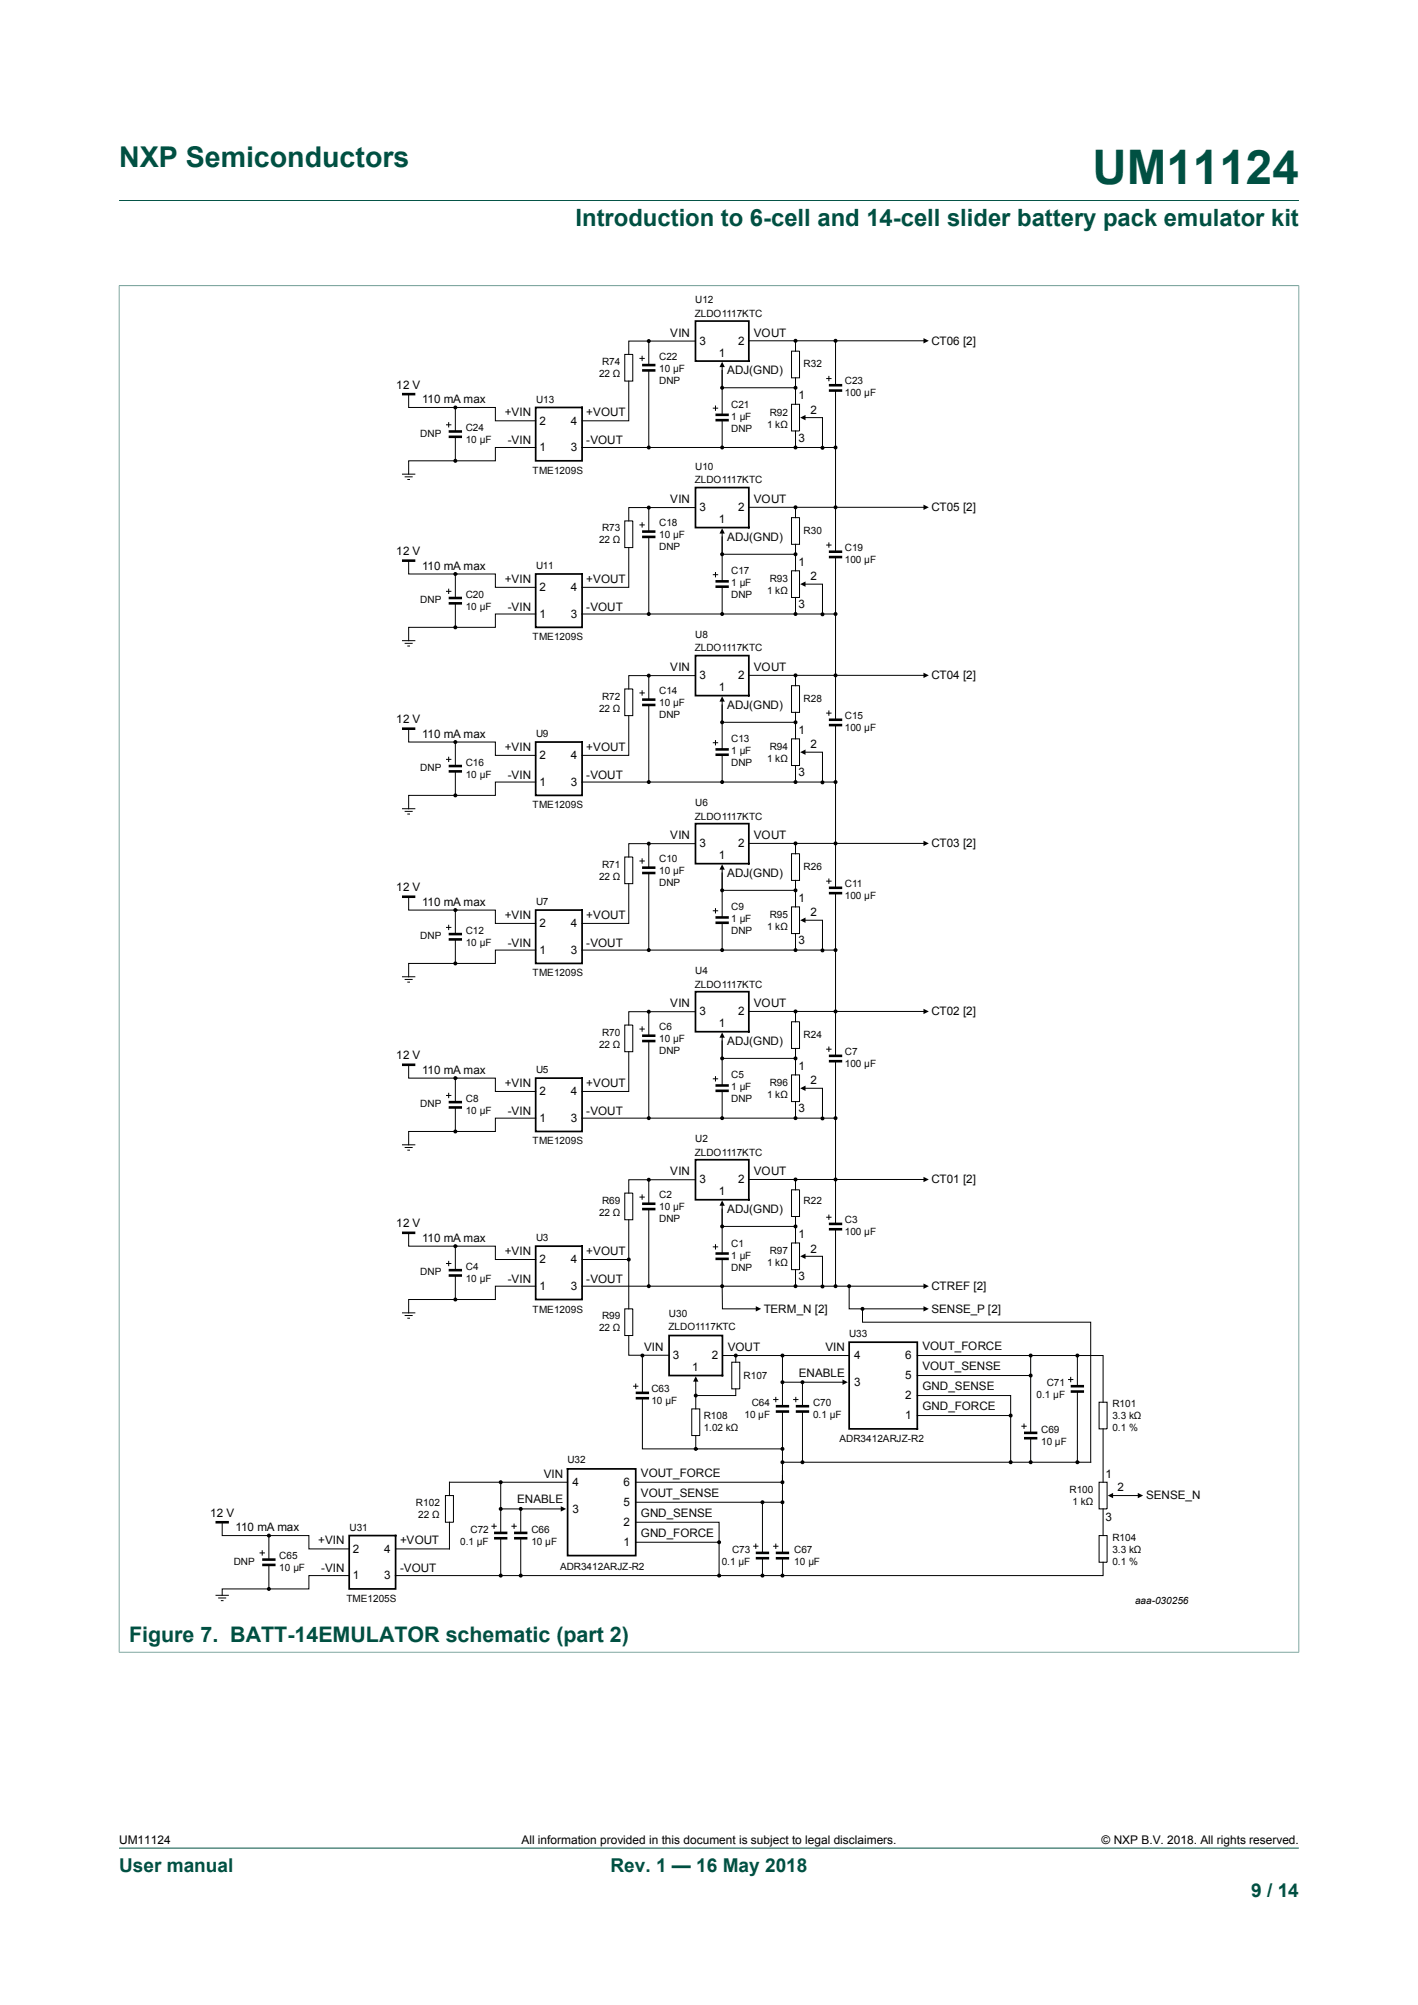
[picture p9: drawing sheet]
<svg xmlns="http://www.w3.org/2000/svg" width="210mm" height="297mm" viewBox="0 0 210 297" stroke-linecap="round" stroke-linejoin="round" font-family="sans-serif">
<path d="M17.6 29.7h174.8M17.6 42.3h174.8M17.6 42.3v202.5M192.4 42.3v202.5M17.6 244.7h174.8M17.6 273.8h174.8" fill="none" stroke="#005042" stroke-width=".15"/>
<g fill="#000">
<path d="M106.9 53.6l.4 .8h-.7zM136.8 50.1l.8 .4-.8 .4zM106.9 78.2l.4 .8h-.7zM118.5 61.9l.8-.4v.8zM136.8 74.8l.8 .3-.8 .4zM118.5 86.5l.8-.4v.8zM106.9 103.1l.4 .8h-.7zM118.5 111.4l.8-.4v.8zM136.8 99.6l.8 .4-.8 .4zM106.9 128l.4 .8h-.7zM118.5 136.3l.8-.4v.8zM136.8 124.5l.8 .4-.8 .4z"/>
<path d="M106.9 152.9l.4 .8h-.7zM136.8 149.4l.8 .4-.8 .4zM106.9 177.8l.4 .8h-.7zM118.5 161.2l.8-.4v.8zM136.8 174.3l.8 .4-.8 .4zM111.9 193.5l.8 .4-.8 .4zM118.5 186.1l.8-.4v.8zM136.8 190.1l.8 .4-.8 .4zM136.8 193.5l.8 .4-.8 .4zM103 203.9l.4 .8h-.8zM124.8 204.4l.8 .3-.8 .4zM83 223.1l.8 .4-.8 .4z"/>
<path d="M164.1 221.5l.7-.4v.8zM168.5 221.1l.8 .4-.8 .4z"/>
<circle cx="96.1" cy="50.5" r=".2"/>
<circle cx="106.9" cy="57.4" r=".2"/>
<circle cx="117.8" cy="57.4" r=".2"/>
<circle cx="117.8" cy="50.5" r=".2"/>
<circle cx="123.7" cy="50.5" r=".2"/>
<circle cx="67.4" cy="68.3" r=".2"/>
<circle cx="67.4" cy="60.4" r=".2"/>
<circle cx="96.1" cy="66.3" r=".2"/>
<circle cx="96.1" cy="75.2" r=".2"/>
<circle cx="106.9" cy="66.3" r=".2"/>
<circle cx="117.8" cy="66.3" r=".2"/>
<circle cx="117.8" cy="75.1" r=".2"/>
<circle cx="121.8" cy="66.3" r=".2"/>
<circle cx="123.7" cy="66.3" r=".2"/>
<circle cx="123.7" cy="75.1" r=".2"/>
<circle cx="67.4" cy="92.9" r=".2"/>
<circle cx="67.4" cy="85" r=".2"/>
<circle cx="96.1" cy="91" r=".2"/>
<circle cx="106.9" cy="82.1" r=".2"/>
<circle cx="106.9" cy="91" r=".2"/>
<circle cx="117.8" cy="91" r=".2"/>
<circle cx="117.8" cy="82.1" r=".2"/>
<circle cx="121.8" cy="91" r=".2"/>
<circle cx="123.7" cy="91" r=".2"/>
<circle cx="67.4" cy="117.8" r=".2"/>
<circle cx="67.4" cy="109.9" r=".2"/>
<circle cx="96.1" cy="115.8" r=".2"/>
<circle cx="96.1" cy="100.1" r=".2"/>
<circle cx="106.9" cy="107" r=".2"/>
<circle cx="106.9" cy="115.8" r=".2"/>
<circle cx="117.8" cy="107" r=".2"/>
<circle cx="117.8" cy="100" r=".2"/>
<circle cx="117.8" cy="115.8" r=".2"/>
<circle cx="121.8" cy="115.9" r=".2"/>
<circle cx="123.7" cy="100" r=".2"/>
<circle cx="123.7" cy="115.8" r=".2"/>
<circle cx="67.4" cy="134.8" r=".2"/>
<circle cx="96.1" cy="125" r=".2"/>
<circle cx="106.9" cy="131.9" r=".2"/>
<circle cx="117.8" cy="131.9" r=".2"/>
<circle cx="117.8" cy="124.9" r=".2"/>
<circle cx="123.7" cy="124.9" r=".2"/>
<circle cx="67.4" cy="159.7" r=".2"/>
<circle cx="67.4" cy="142.7" r=".2"/>
<circle cx="96.1" cy="140.7" r=".2"/>
<circle cx="96.1" cy="149.9" r=".2"/>
<circle cx="106.9" cy="156.8" r=".2"/>
<circle cx="106.9" cy="140.7" r=".2"/>
<circle cx="117.8" cy="156.8" r=".2"/>
<circle cx="117.8" cy="140.7" r=".2"/>
<circle cx="117.8" cy="149.8" r=".2"/>
<circle cx="121.8" cy="140.8" r=".2"/>
<circle cx="123.7" cy="140.7" r=".2"/>
<circle cx="123.7" cy="149.8" r=".2"/>
<circle cx="67.4" cy="167.6" r=".2"/>
<circle cx="96.1" cy="165.6" r=".2"/>
<circle cx="96.1" cy="174.8" r=".2"/>
<circle cx="106.9" cy="165.6" r=".2"/>
<circle cx="117.8" cy="165.6" r=".2"/>
<circle cx="117.8" cy="174.7" r=".2"/>
<circle cx="121.8" cy="165.7" r=".2"/>
<circle cx="123.7" cy="174.7" r=".2"/>
<circle cx="123.7" cy="165.6" r=".2"/>
<circle cx="67.4" cy="192.5" r=".2"/>
<circle cx="67.4" cy="184.6" r=".2"/>
<circle cx="93.1" cy="186.6" r=".2"/>
<circle cx="96.1" cy="190.5" r=".2"/>
<circle cx="106.9" cy="181.7" r=".2"/>
<circle cx="106.9" cy="190.5" r=".2"/>
<circle cx="117.8" cy="181.7" r=".2"/>
<circle cx="117.8" cy="190.5" r=".2"/>
<circle cx="121.8" cy="190.6" r=".2"/>
<circle cx="123.7" cy="190.5" r=".2"/>
<circle cx="125.8" cy="190.5" r=".2"/>
<circle cx="127.7" cy="193.9" r=".2"/>
<circle cx="74.2" cy="219.6" r=".2"/>
<circle cx="95.1" cy="200.8" r=".2"/>
<circle cx="103" cy="214.6" r=".2"/>
<circle cx="103" cy="206.7" r=".2"/>
<circle cx="109" cy="200.8" r=".2"/>
<circle cx="115.9" cy="219.6" r=".2"/>
<circle cx="115.9" cy="214.6" r=".2"/>
<circle cx="115.9" cy="204.7" r=".2"/>
<circle cx="115.9" cy="200.8" r=".2"/>
<circle cx="115.9" cy="216.6" r=".2"/>
<circle cx="118.8" cy="204.7" r=".2"/>
<circle cx="118.8" cy="216.6" r=".2"/>
<circle cx="149.7" cy="209.7" r=".2"/>
<circle cx="149.7" cy="216.6" r=".2"/>
<circle cx="152.6" cy="216.6" r=".2"/>
<circle cx="152.6" cy="203.8" r=".2"/>
<circle cx="152.6" cy="200.8" r=".2"/>
<circle cx="159.6" cy="200.8" r=".2"/>
<circle cx="159.6" cy="216.6" r=".2"/>
<circle cx="39.8" cy="235.4" r=".2"/>
<circle cx="39.8" cy="227.5" r=".2"/>
<circle cx="74.2" cy="233.4" r=".2"/>
<circle cx="74.2" cy="223.5" r=".2"/>
<circle cx="77.1" cy="233.4" r=".2"/>
<circle cx="77.1" cy="223.5" r=".2"/>
<circle cx="106.5" cy="228.5" r=".2"/>
<circle cx="106.5" cy="233.4" r=".2"/>
<circle cx="112.9" cy="233.4" r=".2"/>
<circle cx="112.9" cy="222.5" r=".2"/>
<circle cx="115.9" cy="233.4" r=".2"/>
<circle cx="115.9" cy="222.5" r=".2"/>
</g>
<g fill="none" stroke="#000" stroke-width=".19">
<circle cx="96.1" cy="50.5" r=".2"/>
<circle cx="106.9" cy="57.4" r=".2"/>
<circle cx="117.8" cy="57.4" r=".2"/>
<circle cx="117.8" cy="50.5" r=".2"/>
<circle cx="123.7" cy="50.5" r=".2"/>
<circle cx="67.4" cy="68.3" r=".2"/>
<circle cx="67.4" cy="60.4" r=".2"/>
<circle cx="96.1" cy="66.3" r=".2"/>
<circle cx="96.1" cy="75.2" r=".2"/>
<circle cx="106.9" cy="66.3" r=".2"/>
<circle cx="117.8" cy="66.3" r=".2"/>
<circle cx="117.8" cy="75.1" r=".2"/>
<circle cx="121.8" cy="66.3" r=".2"/>
<circle cx="123.7" cy="66.3" r=".2"/>
<circle cx="123.7" cy="75.1" r=".2"/>
<circle cx="67.4" cy="92.9" r=".2"/>
<circle cx="67.4" cy="85" r=".2"/>
<circle cx="96.1" cy="91" r=".2"/>
<circle cx="106.9" cy="82.1" r=".2"/>
<circle cx="106.9" cy="91" r=".2"/>
<circle cx="117.8" cy="91" r=".2"/>
<circle cx="117.8" cy="82.1" r=".2"/>
<circle cx="121.8" cy="91" r=".2"/>
<circle cx="123.7" cy="91" r=".2"/>
<circle cx="67.4" cy="117.8" r=".2"/>
<circle cx="67.4" cy="109.9" r=".2"/>
<circle cx="96.1" cy="115.8" r=".2"/>
<circle cx="96.1" cy="100.1" r=".2"/>
<circle cx="106.9" cy="107" r=".2"/>
<circle cx="106.9" cy="115.8" r=".2"/>
<circle cx="117.8" cy="107" r=".2"/>
<circle cx="117.8" cy="100" r=".2"/>
<circle cx="117.8" cy="115.8" r=".2"/>
<circle cx="121.8" cy="115.9" r=".2"/>
<circle cx="123.7" cy="100" r=".2"/>
<circle cx="123.7" cy="115.8" r=".2"/>
<circle cx="67.4" cy="134.8" r=".2"/>
<circle cx="96.1" cy="125" r=".2"/>
<circle cx="106.9" cy="131.9" r=".2"/>
<circle cx="117.8" cy="131.9" r=".2"/>
<circle cx="117.8" cy="124.9" r=".2"/>
<circle cx="123.7" cy="124.9" r=".2"/>
<circle cx="67.4" cy="159.7" r=".2"/>
<circle cx="67.4" cy="142.7" r=".2"/>
<circle cx="96.1" cy="140.7" r=".2"/>
<circle cx="96.1" cy="149.9" r=".2"/>
<circle cx="106.9" cy="156.8" r=".2"/>
<circle cx="106.9" cy="140.7" r=".2"/>
<circle cx="117.8" cy="156.8" r=".2"/>
<circle cx="117.8" cy="140.7" r=".2"/>
<circle cx="117.8" cy="149.8" r=".2"/>
<circle cx="121.8" cy="140.8" r=".2"/>
<circle cx="123.7" cy="140.7" r=".2"/>
<circle cx="123.7" cy="149.8" r=".2"/>
<circle cx="67.4" cy="167.6" r=".2"/>
<circle cx="96.1" cy="165.6" r=".2"/>
<circle cx="96.1" cy="174.8" r=".2"/>
<circle cx="106.9" cy="165.6" r=".2"/>
<circle cx="117.8" cy="165.6" r=".2"/>
<circle cx="117.8" cy="174.7" r=".2"/>
<circle cx="121.8" cy="165.7" r=".2"/>
<circle cx="123.7" cy="174.7" r=".2"/>
<circle cx="123.7" cy="165.6" r=".2"/>
<circle cx="67.4" cy="192.5" r=".2"/>
<circle cx="67.4" cy="184.6" r=".2"/>
<circle cx="93.1" cy="186.6" r=".2"/>
<circle cx="96.1" cy="190.5" r=".2"/>
<circle cx="106.9" cy="181.7" r=".2"/>
<circle cx="106.9" cy="190.5" r=".2"/>
<circle cx="117.8" cy="181.7" r=".2"/>
<circle cx="117.8" cy="190.5" r=".2"/>
<circle cx="121.8" cy="190.6" r=".2"/>
<circle cx="123.7" cy="190.5" r=".2"/>
<circle cx="125.8" cy="190.5" r=".2"/>
<circle cx="127.7" cy="193.9" r=".2"/>
<circle cx="74.2" cy="219.6" r=".2"/>
<circle cx="95.1" cy="200.8" r=".2"/>
<circle cx="103" cy="214.6" r=".2"/>
<circle cx="103" cy="206.7" r=".2"/>
<circle cx="109" cy="200.8" r=".2"/>
<circle cx="115.9" cy="219.6" r=".2"/>
<circle cx="115.9" cy="214.6" r=".2"/>
<circle cx="115.9" cy="204.7" r=".2"/>
<circle cx="115.9" cy="200.8" r=".2"/>
<circle cx="115.9" cy="216.6" r=".2"/>
<circle cx="118.8" cy="204.7" r=".2"/>
<circle cx="118.8" cy="216.6" r=".2"/>
<circle cx="149.7" cy="209.7" r=".2"/>
<circle cx="149.7" cy="216.6" r=".2"/>
<circle cx="152.6" cy="216.6" r=".2"/>
<circle cx="152.6" cy="203.8" r=".2"/>
<circle cx="152.6" cy="200.8" r=".2"/>
<circle cx="159.6" cy="200.8" r=".2"/>
<circle cx="159.6" cy="216.6" r=".2"/>
<circle cx="39.8" cy="235.4" r=".2"/>
<circle cx="39.8" cy="227.5" r=".2"/>
<circle cx="74.2" cy="233.4" r=".2"/>
<circle cx="74.2" cy="223.5" r=".2"/>
<circle cx="77.1" cy="233.4" r=".2"/>
<circle cx="77.1" cy="223.5" r=".2"/>
<circle cx="106.5" cy="228.5" r=".2"/>
<circle cx="106.5" cy="233.4" r=".2"/>
<circle cx="112.9" cy="233.4" r=".2"/>
<circle cx="112.9" cy="222.5" r=".2"/>
<circle cx="115.9" cy="233.4" r=".2"/>
<circle cx="115.9" cy="222.5" r=".2"/>
</g>
<g fill="none" stroke="#000" stroke-width=".15">
<path d="M60.5 58.4v2h12.9v1.9h5.9M92.5 52.5h1.2v4h-1.2zM93.1 56.5v5.8h-6.9M94.7 53.1h.8M95.1 52.7v.8M96.1 50.5v3.6M96.1 54.9v11.4M103 50.5h-9.9v2M106.9 57.4h10.9M106.9 54.1v7.3M110.9 50.5h26.1M117.2 52h1.2v4h-1.2z"/>
<path d="M117.2 59.9h1.2v3.9h-1.2zM117.8 50.5v1.5M117.8 56v3.9M122.4 56.1h.7M122.8 55.7v.8M123.7 50.5v6.6M123.7 57.9v23.8M59.5 70.2h2M59.9 70.6h1.2M60.3 71h.4M66.1 62.9h.7M66.4 62.5v.8"/>
<path d="M67.4 60.4v3.5M67.4 64.7v3.6M79.3 66.3h-5.9v2h-12.9v1.9M86.2 66.3h37.5M92.5 77.2h1.2v3.9h-1.2zM94.7 77.8h.8M95.1 77.4v.7M96.1 75.2v3.5M96.1 79.5v11.5M103 75.2h-9.9v2M105.6 60.5h.8M106 60.1v.8"/>
<path d="M106.9 62.2v4.1M106.9 78.7v7.4M110.9 75.1h26.1M117.2 76.7h1.2v3.9h-1.2zM117.8 63.8v2.5M117.8 75.2v1.5M119 61.9h2.8v4.4M59.5 94.9h2M59.9 95.3h1.2M60.3 95.7h.4M60.5 83.1v1.9h12.9v2h5.9M66.1 87.6h.7"/>
<path d="M66.4 87.2v.8M67.4 85v3.6M67.4 89.4v3.5M79.3 91h-5.9v1.9h-12.9v2M86.2 91h37.5M93.1 81.1v5.9h-6.9M105.6 85.1h.8M106 84.7v.8M106.9 86.9v4.1M106.9 82.1h10.9M117.2 84.6h1.2v3.9h-1.2zM117.8 80.6v4"/>
<path d="M117.8 88.5v2.4M119 86.5h2.8v4.5M122.4 80.7h.7M122.8 80.3v.8M123.7 82.5v24.1M59.5 119.8h2M60.5 107.9v2h12.9v2h5.9M66.1 112.5h.7M66.4 112.1v.8M67.4 109.9v3.6M67.4 114.3v3.5M79.3 115.8h-5.9v2h-12.9v2"/>
<path d="M86.2 115.8h37.5M92.5 102.1h1.2v3.9h-1.2zM93.1 106v5.9h-6.9M94.7 102.6h.8M95.1 102.3v.7M96.1 100.1v3.5M96.1 104.4v11.4M103 100.1h-9.9v2M105.6 110h.8M106 109.6v.8M106.9 103.6v7.4M106.9 111.8v4"/>
<path d="M106.9 107h10.9M110.9 100h26.1M117.2 101.6h1.2v3.9h-1.2zM117.2 109.4h1.2v4h-1.2zM117.8 100.1v1.5M117.8 105.5v3.9M117.8 113.4v2.4M119 111.4h2.8v4.5M122.4 105.6h.7M122.8 105.2v.8M123.7 107.4v24.1M59.9 120.2h1.2"/>
<path d="M60.3 120.6h.4M60.5 132.8v2h12.9v2h5.9M66.1 137.4h.7M66.4 137v.8M67.4 134.8v3.6M67.4 139.2v3.5M92.5 126.9h1.2v4h-1.2zM93.1 130.9v5.9h-6.9M94.7 127.5h.8M95.1 127.1v.8M96.1 125v3.5M96.1 129.3v11.4"/>
<path d="M103 125h-9.9v1.9M105.6 134.9h.8M106 134.5v.8M106.9 128.5v7.4M106.9 136.7v4M106.9 131.9h10.9M110.9 124.9h26.1M117.2 126.5h1.2v3.9h-1.2zM117.2 134.3h1.2v4h-1.2zM117.8 125v1.5M117.8 130.4v3.9M117.8 138.3v2.4"/>
<path d="M119 136.3h2.8v4.5M122.4 130.5h.7M122.8 130.1v.8M123.7 132.3v24.1M59.5 144.7h2M59.9 145.1h1.2M60.3 145.5h.4M60.5 157.7v2h12.9v2h5.9M67.4 159.7v3.6M79.3 140.7h-5.9v2h-12.9v2M86.2 140.7h37.5M92.5 151.8h1.2v4h-1.2z"/>
<path d="M93.1 155.8v5.9h-6.9M94.7 152.4h.8M95.1 152v.8M96.1 149.9v3.5M96.1 154.2v11.4M103 149.9h-9.9v1.9M105.6 159.8h.8M106 159.4v.8M106.9 153.4v7.4M106.9 156.8h10.9M110.9 149.8h26.1M117.2 151.4h1.2v3.9h-1.2z"/>
<path d="M117.2 159.2h1.2v4h-1.2zM117.8 149.9v1.5M117.8 155.3v3.9M122.4 155.4h.7M122.8 155v.8M123.7 157.2v24.1M59.5 169.6h2M59.9 170h1.2M60.3 170.4h.4M66.1 162.3h.7M66.4 161.9v.8M67.4 164v3.6"/>
<path d="M79.3 165.6h-5.9v2h-12.9v2M86.2 165.6h37.5M92.5 176.7h1.2v4h-1.2zM94.7 177.3h.8M95.1 176.9v.8M96.1 174.8v3.5M96.1 179.1v11.4M103 174.8h-9.9v1.9M106.9 161.6v4M106.9 178.3v7.4M110.9 174.7h26.1M117.2 176.2h1.2v4h-1.2z"/>
<path d="M117.8 163.2v2.4M117.8 174.8v1.4M119 161.2h2.8v4.5M122.8 179.9v.8M59.5 194.5h2M59.9 194.9h1.2M60.3 195.3h.4M60.5 182.6v2h12.9v2h5.9M66.1 187.2h.7M66.4 186.8v.8M67.4 184.6v3.6M67.4 188.9v3.6"/>
<path d="M79.3 190.5h-5.9v2h-12.9v2M86.2 190.5h50.8M92.5 193.9h1.2v3.9h-1.2zM93.1 180.7v5.9h-6.9M93.1 197.8v3h6M93.1 186.6v7.3M105.6 184.7h.8M106 184.3v.8M106.9 186.5l.1 7.4h5.1M106.9 181.7h10.9M117.2 184.1h1.2v4h-1.2zM117.8 180.2v3.9"/>
<path d="M117.8 188.1v2.4M119 186.1h2.8v4.5M122.4 180.3h.7M123.7 182.1v8.4M125.8 190.5v3.4h11.2M127.7 193.9v2h33.8v20.7h-45.6M74.2 219.6v7.5M84.1 219.6h-17.5v1.9M93.8 205.3h.7M94.1 204.9v.8M94.1 219.6h21.8M95.1 207.1v7.5h7.9v-2"/>
<path d="M95.1 200.8v5.5M102.4 208.7h1.2v3.9h-1.2zM103 204.3v4.4M107 200.8h18.8M108.4 201.8h1.2v3.9h-1.2zM109 205.7v1h-6M109 200.8v1M114.5 207.3h.8M114.9 206.9v.8M115.9 209.1v5.5h-12.9M115.9 204.7h9.3M115.9 200.8v7.5"/>
<path d="M115.9 214.6v15.4M117.5 207.3h.8M117.9 206.9v.8M118.8 204.7v3.6M118.8 209.1v7.5M135.8 206.7h13.9v9.9M135.8 200.8h27.6v6.9M135.8 209.7h13.9M135.8 203.8h16.8M151.3 211.3h.7M151.7 210.9v.8M152.6 200.8v11.5"/>
<path d="M152.6 213v3.6M158.2 204.4h.8M158.6 204v.7M159.6 200.8v4.5M159.6 206.1v10.5M162.8 207.7h1.2v4h-1.2zM162.8 219.6h1.2v3.9h-1.2zM163.4 211.7v7.9M31.9 236.3h2M32.3 236.7h1.2M32.7 237.1h.4M32.9 225.5v2h12.8v1.9h6"/>
<path d="M38.4 230h.8M38.8 229.6v.8M39.8 227.5v3.5M39.8 231.8v3.6M51.7 233.4h-6v2h-12.8v.9M66 221.5h1.2v4h-1.2zM66.6 225.5v3.9h-8M72.8 226.1h.8M73.2 225.7v.8M74.2 223.5h9.2M74.2 227.9v5.5M75.7 226.1h.8"/>
<path d="M76.1 225.7v.8M77.1 223.5v3.6M77.1 227.9v5.5M94.1 225.5h12.4v7.9M94.1 222.5h21.8M94.1 228.5h12.4M111.5 229h.8M111.9 228.6v.8M112.9 222.5v7.5M112.9 230.8v2.6M114.5 229h.8M114.9 228.7v.7"/>
<path d="M115.9 230.8v2.6M162.8 227.5h1.2v3.9h-1.2zM163.4 231.4v2h-104.9M163.4 223.5v4M164.5 221.5h4.2"/>
</g>
<g fill="none" stroke="#000" stroke-width=".38">
<path d="M59.5 58.4h2M95.1 54.1h2M95.1 54.9h2M122.8 57.1h1.9M122.8 57.9h1.9M66.4 63.9h2M66.4 64.7h2M95.1 78.7h2M95.1 79.5h2M106 61.4h1.9M106 62.2h1.9M59.5 83.1h2"/>
<path d="M66.4 88.6h2M66.4 89.4h2M106 86.1h1.9M106 86.9h1.9M122.8 81.7h1.9M122.8 82.5h1.9M59.5 107.9h2M66.4 113.5h2M66.4 114.3h2M95.1 103.6h2M95.1 104.4h2M106 111h1.9"/>
<path d="M106 111.8h1.9M122.8 106.6h1.9M122.8 107.4h1.9M59.5 132.8h2M66.4 138.4h2M66.4 139.2h2M95.1 128.5h2M95.1 129.3h2M106 135.9h1.9M106 136.7h1.9M122.8 131.5h1.9M122.8 132.3h1.9"/>
<path d="M59.5 157.7h2M95.1 153.4h2M95.1 154.2h2M122.8 156.4h1.9M122.8 157.2h1.9M66.4 163.3h2M66.4 164h2M95.1 178.3h2M95.1 179.1h2M106 160.8h1.9M106 161.6h1.9M59.5 182.6h2"/>
<path d="M66.4 188.2h2M66.4 188.9h2M106 185.7h1.9M106 186.5h1.9M122.8 181.3h1.9M122.8 182.1h1.9M94.1 206.3h2M94.1 207.1h2M114.9 208.3h2M114.9 209.1h2M117.9 208.3h1.9M117.9 209.1h1.9"/>
<path d="M151.7 212.3h1.9M151.7 213h1.9M158.6 205.3h1.9M158.6 206.1h1.9M31.9 225.5h2M38.8 231h2M38.8 231.8h2M73.2 227.1h1.9M73.2 227.9h1.9M76.1 227.1h2M76.1 227.9h2M111.9 230h2"/>
<path d="M111.9 230.8h2M114.9 230h2M114.9 230.8h2"/>
</g>
<g fill="none" stroke="#000" stroke-width=".25">
<path d="M103 47.6h7.9v5.9h-7.9zM79.3 60.4h6.9v7.9h-6.9zM103 72.2h7.9v5.9h-7.9zM79.3 85h6.9v7.9h-6.9zM103 97.1h7.9v5.9h-7.9zM79.3 109.9h6.9v7.9h-6.9zM79.3 134.8h6.9v7.9h-6.9zM103 122h7.9v5.9h-7.9zM79.3 159.7h6.9v7.9h-6.9zM103 146.9h7.9v5.9h-7.9zM103 171.8h7.9v5.9h-7.9zM79.3 184.6h6.9v7.9h-6.9z"/>
<path d="M99.1 197.8h7.9v6h-7.9zM125.8 198.8h10v12.9h-10zM84.1 217.6h10v12.8h-10zM51.7 227.5h6.9v7.9h-6.9z"/>
</g>
<text font-size="7.1" fill="#005042" x="161.8" y="27.2">UM11124</text>
<text font-size="4.2" fill="#005042" x="17.6" y="24.8">NXP Semiconductors</text>
<text font-size="3.5" fill="#005042" x="85.2" y="33.5">Introduction to 6-cell and 14-cell slider battery pack emulator kit</text>
<text font-size="3.2" fill="#005042" x="19.1" y="243.2">Figure 7. BATT-14EMULATOR schematic (part 2)</text>
<g font-size="2.8" fill="#005042">
<text x="17.6" y="277.3">User manual</text>
<text x="90.4" y="277.3">Rev. 1 — 16 May 2018</text>
<text x="185.3" y="281">9 / 14</text>
</g>
<g font-size="1.8">
<text x="17.6" y="273.1">UM11124</text>
<text x="77.2" y="273.1">All information provided in this document is subject to legal disclaimers.</text>
<text x="163.2" y="273.1">© NXP B.V. 2018. All rights reserved.</text>
</g>
<g font-size="1.7" fill="#090909">
<text x="99.3" y="49.9">VIN</text>
<text x="103.6" y="51.1">3</text>
<text x="106.4" y="52.9">1</text>
<text x="109.3" y="51.1">2</text>
<text x="111.6" y="49.9">VOUT</text>
<text x="137.9" y="51">CT06 [2]</text>
<text x="58.7" y="57.6">12 V</text>
<text x="62.5" y="59.7">110 mA max</text>
<text x="107.7" y="55.4">ADJ(GND)</text>
<text x="118.3" y="59.1">1</text>
<text x="74.8" y="61.6">+VIN</text>
<text x="75.2" y="65.8">-VIN</text>
<text x="79.9" y="62.9">2</text>
<text x="84.5" y="62.9">4</text>
<text x="86.8" y="61.6">+VOUT</text>
<text x="86.8" y="65.8">-VOUT</text>
<text x="118.3" y="65.5">3</text>
<text x="120" y="61.3">2</text>
<text x="79.9" y="66.8">1</text>
<text x="84.5" y="66.8">3</text>
<text x="99.3" y="74.5">VIN</text>
<text x="103.6" y="75.7">3</text>
<text x="106.4" y="77.5">1</text>
<text x="109.3" y="75.7">2</text>
<text x="111.6" y="74.5">VOUT</text>
<text x="137.9" y="75.7">CT05 [2]</text>
<text x="58.7" y="82.2">12 V</text>
<text x="107.7" y="80.1">ADJ(GND)</text>
<text x="118.3" y="83.8">1</text>
<text x="62.5" y="84.4">110 mA max</text>
<text x="74.8" y="86.3">+VIN</text>
<text x="79.9" y="87.6">2</text>
<text x="84.5" y="87.6">4</text>
<text x="86.8" y="86.3">+VOUT</text>
<text x="120" y="86">2</text>
<text x="75.2" y="90.5">-VIN</text>
<text x="79.9" y="91.5">1</text>
<text x="84.5" y="91.5">3</text>
<text x="86.8" y="90.5">-VOUT</text>
<text x="118.3" y="90.1">3</text>
<text x="99.3" y="99.4">VIN</text>
<text x="103.6" y="100.6">3</text>
<text x="109.3" y="100.6">2</text>
<text x="111.6" y="99.4">VOUT</text>
<text x="137.9" y="100.6">CT04 [2]</text>
<text x="58.7" y="107.1">12 V</text>
<text x="106.4" y="102.4">1</text>
<text x="107.7" y="105">ADJ(GND)</text>
<text x="62.5" y="109.3">110 mA max</text>
<text x="74.8" y="111.2">+VIN</text>
<text x="79.9" y="112.4">2</text>
<text x="84.5" y="112.4">4</text>
<text x="86.8" y="111.2">+VOUT</text>
<text x="118.3" y="108.7">1</text>
<text x="120" y="110.9">2</text>
<text x="75.2" y="115.4">-VIN</text>
<text x="79.9" y="116.4">1</text>
<text x="84.5" y="116.4">3</text>
<text x="86.8" y="115.4">-VOUT</text>
<text x="118.3" y="115">3</text>
<text x="99.3" y="124.3">VIN</text>
<text x="103.6" y="125.5">3</text>
<text x="109.3" y="125.5">2</text>
<text x="111.6" y="124.3">VOUT</text>
<text x="137.9" y="125.5">CT03 [2]</text>
<text x="106.4" y="127.3">1</text>
<text x="107.7" y="129.9">ADJ(GND)</text>
<text x="58.7" y="132">12 V</text>
<text x="62.5" y="134.2">110 mA max</text>
<text x="74.8" y="136.1">+VIN</text>
<text x="79.9" y="137.3">2</text>
<text x="84.5" y="137.3">4</text>
<text x="86.8" y="136.1">+VOUT</text>
<text x="118.3" y="133.6">1</text>
<text x="120" y="135.7">2</text>
<text x="75.2" y="140.3">-VIN</text>
<text x="79.9" y="141.3">1</text>
<text x="84.5" y="141.3">3</text>
<text x="86.8" y="140.3">-VOUT</text>
<text x="118.3" y="139.9">3</text>
<text x="99.3" y="149.2">VIN</text>
<text x="111.6" y="149.2">VOUT</text>
<text x="103.6" y="150.4">3</text>
<text x="106.4" y="152.2">1</text>
<text x="107.7" y="154.8">ADJ(GND)</text>
<text x="109.3" y="150.4">2</text>
<text x="137.9" y="150.4">CT02 [2]</text>
<text x="58.7" y="156.9">12 V</text>
<text x="62.5" y="159.1">110 mA max</text>
<text x="74.8" y="161">+VIN</text>
<text x="86.8" y="161">+VOUT</text>
<text x="118.3" y="158.5">1</text>
<text x="120" y="160.6">2</text>
<text x="75.2" y="165.1">-VIN</text>
<text x="79.9" y="162.2">2</text>
<text x="79.9" y="166.2">1</text>
<text x="84.5" y="162.2">4</text>
<text x="84.5" y="166.2">3</text>
<text x="86.8" y="165.1">-VOUT</text>
<text x="118.3" y="164.8">3</text>
<text x="99.3" y="174.1">VIN</text>
<text x="103.6" y="175.3">3</text>
<text x="106.4" y="177.1">1</text>
<text x="107.7" y="179.7">ADJ(GND)</text>
<text x="109.3" y="175.3">2</text>
<text x="111.6" y="174.1">VOUT</text>
<text x="137.9" y="175.2">CT01 [2]</text>
<text x="58.7" y="181.8">12 V</text>
<text x="62.5" y="183.9">110 mA max</text>
<text x="74.8" y="185.9">+VIN</text>
<text x="86.8" y="185.9">+VOUT</text>
<text x="118.3" y="183.4">1</text>
<text x="120" y="185.5">2</text>
<text x="75.2" y="190">-VIN</text>
<text x="79.9" y="187.1">2</text>
<text x="79.9" y="191.1">1</text>
<text x="84.5" y="187.1">4</text>
<text x="84.5" y="191.1">3</text>
<text x="86.8" y="190">-VOUT</text>
<text x="118.3" y="189.7">3</text>
<text x="137.9" y="191.1">CTREF [2]</text>
<text x="113.1" y="194.4">TERM_N [2]</text>
<text x="137.9" y="194.4">SENSE_P [2]</text>
<text x="95.4" y="200.1">VIN</text>
<text x="99.6" y="201.3">3</text>
<text x="102.5" y="203.1">1</text>
<text x="105.4" y="201.3">2</text>
<text x="107.8" y="200.1">VOUT</text>
<text x="118.3" y="203.9">ENABLE</text>
<text x="122.3" y="200.1">VIN</text>
<text x="126.5" y="201.3">4</text>
<text x="134.1" y="201.3">6</text>
<text x="136.6" y="199.9">VOUT_FORCE</text>
<text x="136.6" y="202.9">VOUT_SENSE</text>
<text x="126.5" y="205.3">3</text>
<text x="134.1" y="204.3">5</text>
<text x="134.1" y="207.3">2</text>
<text x="136.6" y="205.9">GND_SENSE</text>
<text x="136.6" y="208.8">GND_FORCE</text>
<text x="134.1" y="210.2">1</text>
<text x="80.5" y="218.9">VIN</text>
<text x="84.8" y="220.1">4</text>
<text x="92.3" y="220.1">6</text>
<text x="94.9" y="218.7">VOUT_FORCE</text>
<text x="94.9" y="221.7">VOUT_SENSE</text>
<text x="163.7" y="218.9">1</text>
<text x="165.5" y="220.9">2</text>
<text x="31.1" y="224.6">12 V</text>
<text x="34.9" y="226.8">110 mA max</text>
<text x="76.6" y="222.7">ENABLE</text>
<text x="84.8" y="224.1">3</text>
<text x="92.3" y="223.1">5</text>
<text x="92.3" y="226">2</text>
<text x="94.9" y="224.6">GND_SENSE</text>
<text x="94.9" y="227.6">GND_FORCE</text>
<text x="163.7" y="225.3">3</text>
<text x="169.7" y="222.1">SENSE_N</text>
<text x="47.1" y="228.8">+VIN</text>
<text x="47.6" y="232.9">-VIN</text>
<text x="52.3" y="230">2</text>
<text x="52.3" y="233.9">1</text>
<text x="56.9" y="230">4</text>
<text x="56.9" y="233.9">3</text>
<text x="59.3" y="228.8">+VOUT</text>
<text x="59.3" y="232.9">-VOUT</text>
<text x="92.3" y="229">1</text>
</g>
<g font-size="1.5" fill="#090909">
<text x="102.9" y="46.9">ZLDO1117KTC</text>
<text x="102.9" y="44.9">U12</text>
<text x="97.6" y="53.3">C22</text>
<text x="79.4" y="59.7">U13</text>
<text x="88.7" y="55.8">22 Ω</text>
<text x="89.2" y="54">R74</text>
<text x="97.6" y="55">10 µF</text>
<text x="97.6" y="56.8">DNP</text>
<text x="119" y="54.3">R32</text>
<text x="125.1" y="56.9">C23</text>
<text x="125.1" y="58.7">100 µF</text>
<text x="62.2" y="64.7">DNP</text>
<text x="69" y="63.9">C24</text>
<text x="69" y="65.6">10 µF</text>
<text x="108.3" y="60.4">C21</text>
<text x="108.3" y="62.2">1 µF</text>
<text x="108.3" y="64">DNP</text>
<text x="113.6" y="63.4">1 kΩ</text>
<text x="114" y="61.6">R92</text>
<text x="78.9" y="70.2">TME1209S</text>
<text x="102.9" y="71.6">ZLDO1117KTC</text>
<text x="102.9" y="69.6">U10</text>
<text x="97.6" y="77.9">C18</text>
<text x="88.7" y="80.5">22 Ω</text>
<text x="89.2" y="78.7">R73</text>
<text x="97.6" y="79.7">10 µF</text>
<text x="97.6" y="81.5">DNP</text>
<text x="119" y="79">R30</text>
<text x="125.1" y="81.6">C19</text>
<text x="125.1" y="83.4">100 µF</text>
<text x="62.2" y="89.3">DNP</text>
<text x="69" y="88.6">C20</text>
<text x="79.4" y="84.3">U11</text>
<text x="108.3" y="85.1">C17</text>
<text x="108.3" y="86.9">1 µF</text>
<text x="108.3" y="88.6">DNP</text>
<text x="113.6" y="88">1 kΩ</text>
<text x="114" y="86.2">R93</text>
<text x="69" y="90.3">10 µF</text>
<text x="78.9" y="94.9">TME1209S</text>
<text x="102.9" y="94.5">U8</text>
<text x="102.9" y="96.5">ZLDO1117KTC</text>
<text x="88.7" y="105.4">22 Ω</text>
<text x="89.2" y="103.6">R72</text>
<text x="97.6" y="102.8">C14</text>
<text x="97.6" y="104.6">10 µF</text>
<text x="97.6" y="106.3">DNP</text>
<text x="119" y="103.9">R28</text>
<text x="125.1" y="106.5">C15</text>
<text x="69" y="113.5">C16</text>
<text x="79.4" y="109.2">U9</text>
<text x="108.3" y="110">C13</text>
<text x="108.3" y="111.7">1 µF</text>
<text x="108.3" y="113.5">DNP</text>
<text x="113.6" y="112.9">1 kΩ</text>
<text x="114" y="111.1">R94</text>
<text x="125.1" y="108.3">100 µF</text>
<text x="62.2" y="114.2">DNP</text>
<text x="69" y="115.2">10 µF</text>
<text x="78.9" y="119.7">TME1209S</text>
<text x="102.9" y="119.4">U6</text>
<text x="102.9" y="121.4">ZLDO1117KTC</text>
<text x="88.7" y="130.3">22 Ω</text>
<text x="89.2" y="128.5">R71</text>
<text x="97.6" y="127.7">C10</text>
<text x="97.6" y="129.5">10 µF</text>
<text x="97.6" y="131.2">DNP</text>
<text x="119" y="128.8">R26</text>
<text x="125.1" y="131.4">C11</text>
<text x="79.4" y="134.1">U7</text>
<text x="108.3" y="134.9">C9</text>
<text x="108.3" y="136.6">1 µF</text>
<text x="113.6" y="137.8">1 kΩ</text>
<text x="114" y="136">R95</text>
<text x="125.1" y="133.2">100 µF</text>
<text x="62.2" y="139.1">DNP</text>
<text x="69" y="138.4">C12</text>
<text x="69" y="140.1">10 µF</text>
<text x="108.3" y="138.4">DNP</text>
<text x="78.9" y="144.6">TME1209S</text>
<text x="102.9" y="146.3">ZLDO1117KTC</text>
<text x="102.9" y="144.3">U4</text>
<text x="88.7" y="155.2">22 Ω</text>
<text x="89.2" y="153.4">R70</text>
<text x="97.6" y="152.6">C6</text>
<text x="97.6" y="154.4">10 µF</text>
<text x="119" y="153.7">R24</text>
<text x="79.4" y="159">U5</text>
<text x="97.6" y="156.1">DNP</text>
<text x="108.3" y="159.8">C5</text>
<text x="108.3" y="161.5">1 µF</text>
<text x="114" y="160.9">R96</text>
<text x="125.1" y="156.3">C7</text>
<text x="125.1" y="158.1">100 µF</text>
<text x="62.2" y="164">DNP</text>
<text x="69" y="163.2">C8</text>
<text x="69" y="165">10 µF</text>
<text x="108.3" y="163.3">DNP</text>
<text x="113.6" y="162.7">1 kΩ</text>
<text x="78.9" y="169.5">TME1209S</text>
<text x="102.9" y="171.2">ZLDO1117KTC</text>
<text x="102.9" y="169.2">U2</text>
<text x="89.2" y="178.3">R69</text>
<text x="97.6" y="177.5">C2</text>
<text x="97.6" y="179.2">10 µF</text>
<text x="119" y="178.4">R22</text>
<text x="79.4" y="183.9">U3</text>
<text x="88.7" y="180.1">22 Ω</text>
<text x="97.6" y="181">DNP</text>
<text x="108.3" y="184.6">C1</text>
<text x="114" y="185.8">R97</text>
<text x="125.1" y="181.2">C3</text>
<text x="125.1" y="183">100 µF</text>
<text x="62.2" y="188.9">DNP</text>
<text x="69" y="188.1">C4</text>
<text x="69" y="189.9">10 µF</text>
<text x="108.3" y="186.4">1 µF</text>
<text x="108.3" y="188.2">DNP</text>
<text x="113.6" y="187.6">1 kΩ</text>
<text x="78.9" y="194.4">TME1209S</text>
<text x="88.7" y="197.2">22 Ω</text>
<text x="89.2" y="195.4">R99</text>
<text x="99" y="197">ZLDO1117KTC</text>
<text x="99.1" y="195.1">U30</text>
<text x="125.7" y="198">U33</text>
<text x="96.5" y="206.2">C63</text>
<text x="96.5" y="208">10 µF</text>
<text x="110.1" y="204.3">R107</text>
<text x="111.3" y="208.3">C64</text>
<text x="120.4" y="208.3">C70</text>
<text x="153.5" y="207.1">0.1 µF</text>
<text x="155" y="205.3">C71</text>
<text x="164.7" y="208.5">R101</text>
<text x="104.2" y="210.2">R108</text>
<text x="104.2" y="212">1.02 kΩ</text>
<text x="110.2" y="210">10 µF</text>
<text x="120.4" y="210">0.1 µF</text>
<text x="124.3" y="213.6">ADR3412ARJZ-R2</text>
<text x="154.2" y="212.2">C69</text>
<text x="154.2" y="214">10 µF</text>
<text x="164.7" y="210.2">3.3 kΩ</text>
<text x="164.7" y="212">0.1 %</text>
<text x="84" y="216.8">U32</text>
<text x="158.4" y="221.1">R100</text>
<text x="51.8" y="226.7">U31</text>
<text x="61.6" y="223.1">R102</text>
<text x="61.9" y="224.8">22 Ω</text>
<text x="69.7" y="227.1">C72</text>
<text x="78.7" y="227.1">C66</text>
<text x="158.8" y="222.9">1 kΩ</text>
<text x="34.6" y="231.8">DNP</text>
<text x="41.4" y="231">C65</text>
<text x="41.4" y="232.8">10 µF</text>
<text x="68.1" y="228.8">0.1 µF</text>
<text x="78.7" y="228.8">10 µF</text>
<text x="82.9" y="232.6">ADR3412ARJZ-R2</text>
<text x="106.9" y="231.8">0.1 µF</text>
<text x="108.4" y="230">C73</text>
<text x="117.6" y="230">C67</text>
<text x="117.6" y="231.8">10 µF</text>
<text x="164.7" y="228.2">R104</text>
<text x="164.7" y="230">3.3 kΩ</text>
<text x="164.7" y="231.8">0.1 %</text>
<text x="51.3" y="237.3">TME1205S</text>
</g>
<text font-size="1.5" x="168.1" y="237.7">aaa-030256</text>
</svg>
